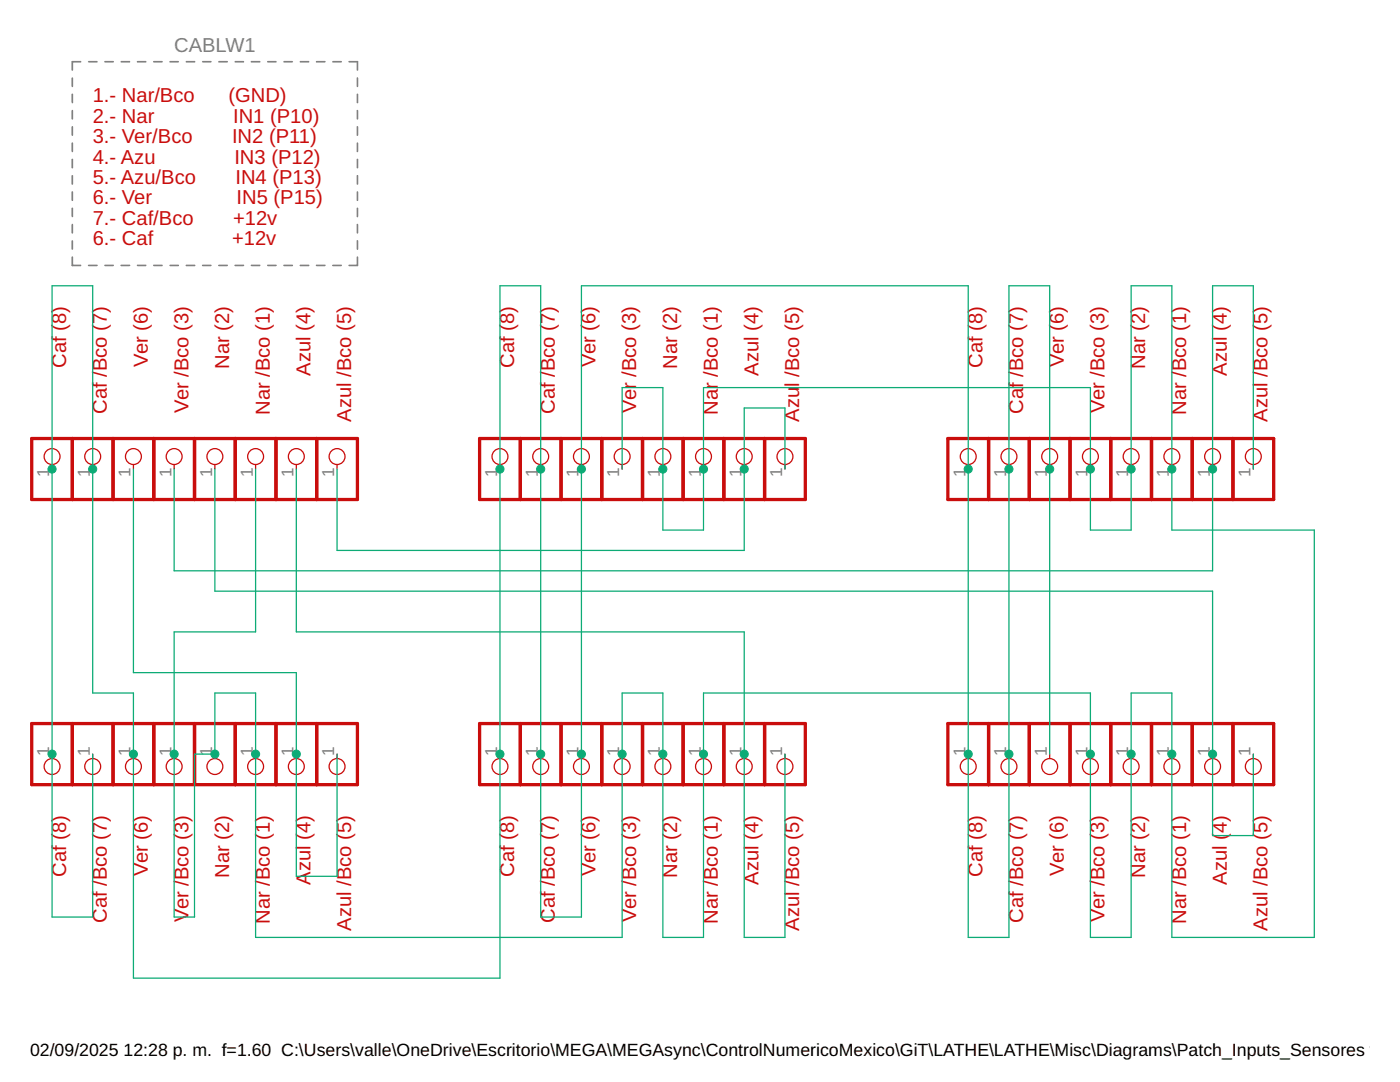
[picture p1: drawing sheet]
<svg xmlns="http://www.w3.org/2000/svg" width="279mm" height="216mm" viewBox="0 0 279 216" stroke-linecap="round" stroke-linejoin="round" font-family="sans-serif">
<g fill="none" stroke="#808080" stroke-width=".34">
<path d="M14.4 15.6v1.6M14.4 18.8v1.7M16.1 12.3h-1.7v1.7M17.7 12.3h1.6M21 12.3h1.6M24.2 12.3h1.6M27.5 12.3h1.6M30.7 12.3h1.6M34 12.3h1.6M37.2 12.3h1.6M40.4 12.3h1.7M43.7 12.3h1.6"/>
<path d="M46.9 12.3h1.7M50.2 12.3h1.6M53.4 12.3h1.7M56.7 12.3h1.6M59.9 12.3h1.7M63.2 12.3h1.6M66.4 12.3h1.7M69.7 12.3h1.6v1.7M71.3 15.6v1.6M71.3 18.8v1.7M14.4 22.1v1.6M14.4 25.3v1.7"/>
<path d="M14.4 28.6v1.6M14.4 31.8v1.7M14.4 35.1v1.6M14.4 38.3v1.7M71.3 22.1v1.6M71.3 25.3v1.7M71.3 28.6v1.6M71.3 31.8v1.7M71.3 35.1v1.6M71.3 38.3v1.7M14.4 41.6v1.6M14.4 44.8v1.7"/>
<path d="M14.4 48.1v1.6M14.4 51.3v1.7h1.7M17.7 53h1.6M21 53h1.6M24.2 53h1.6M27.5 53h1.6M30.7 53h1.6M34 53h1.6M37.2 53h1.6M40.4 53h1.7M43.7 53h1.6M46.9 53h1.7"/>
<path d="M50.2 53h1.6M53.4 53h1.7M56.7 53h1.6M59.9 53h1.7M63.2 53h1.6M66.4 53h1.7M71.3 41.6v1.6M71.3 44.8v1.7M71.3 48.1v1.6M71.3 51.3v1.7h-1.6"/>
</g>
<g fill="none" stroke="#c90d0c" stroke-width=".66">
<path d="M6.3 87.5h65v12.2h-65zM14.4 87.5v12.2M22.6 87.5v12.2M30.7 87.5v12.2M38.8 87.5v12.2M46.9 87.5v12.2M55.1 87.5v12.2M63.2 87.5v12.2M95.7 87.5h65v12.2h-65zM103.8 87.5v12.2M112 87.5v12.2M120.1 87.5v12.2"/>
<path d="M128.2 87.5v12.2M136.3 87.5v12.2M144.5 87.5v12.2M152.6 87.5v12.2M189.2 87.5h65v12.2h-65zM197.3 87.5v12.2M205.4 87.5v12.2M213.6 87.5v12.2M221.7 87.5v12.2M229.8 87.5v12.2M237.9 87.5v12.2M246.1 87.5v12.2"/>
<path d="M6.3 144.4h65v12.2h-65zM14.4 144.4v12.2M22.6 144.4v12.2M30.7 144.4v12.2M38.8 144.4v12.2M46.9 144.4v12.2M55.1 144.4v12.2M63.2 144.4v12.2M95.7 144.4h65v12.2h-65zM103.8 144.4v12.2M112 144.4v12.2M120.1 144.4v12.2"/>
<path d="M128.2 144.4v12.2M136.3 144.4v12.2M144.5 144.4v12.2M152.6 144.4v12.2M189.2 144.4h65v12.2h-65zM197.3 144.4v12.2M205.4 144.4v12.2M213.6 144.4v12.2M221.7 144.4v12.2M229.8 144.4v12.2M237.9 144.4v12.2M246.1 144.4v12.2"/>
</g>
<g fill="none" stroke="#c90d0c" stroke-width=".25">
<path d="M10.4 92.7v.9M18.5 92.7v.9M26.6 92.7v.9M34.8 92.7v.9M42.9 92.7v.9M51 92.7v.9M59.1 92.7v.9M67.3 92.7v.9M99.8 92.7v.9M107.9 92.7v.9M116 92.7v.9M124.2 92.7v.9"/>
<path d="M132.3 92.7v.9M140.4 92.7v.9M148.5 92.7v.9M156.7 92.7v.9M193.2 92.7v.9M201.4 92.7v.9M209.5 92.7v.9M217.6 92.7v.9M225.7 92.7v.9M233.9 92.7v.9M242 92.7v.9M250.1 92.7v.9"/>
<path d="M10.4 150.5v.9M18.5 150.5v.9M26.6 150.5v.9M34.8 150.5v.9M42.9 150.5v.9M51 150.5v.9M59.1 150.5v.9M67.3 150.5v.9M99.8 150.5v.9M107.9 150.5v.9M116 150.5v.9M124.2 150.5v.9"/>
<path d="M132.3 150.5v.9M140.4 150.5v.9M148.5 150.5v.9M156.7 150.5v.9M193.2 150.5v.9M201.4 150.5v.9M209.5 150.5v.9M217.6 150.5v.9M225.7 150.5v.9M233.9 150.5v.9M242 150.5v.9M250.1 150.5v.9"/>
<circle cx="10.4" cy="91.1" r="1.59"/>
<circle cx="18.5" cy="91.1" r="1.59"/>
<circle cx="26.6" cy="91.1" r="1.59"/>
<circle cx="34.8" cy="91.1" r="1.59"/>
<circle cx="42.9" cy="91.1" r="1.59"/>
<circle cx="51" cy="91.1" r="1.59"/>
<circle cx="59.1" cy="91.1" r="1.59"/>
<circle cx="67.3" cy="91.1" r="1.59"/>
<circle cx="99.8" cy="91.1" r="1.59"/>
<circle cx="107.9" cy="91.1" r="1.59"/>
<circle cx="116" cy="91.1" r="1.59"/>
<circle cx="124.2" cy="91.1" r="1.59"/>
<circle cx="132.3" cy="91.1" r="1.59"/>
<circle cx="140.4" cy="91.1" r="1.59"/>
<circle cx="148.5" cy="91.1" r="1.59"/>
<circle cx="156.7" cy="91.1" r="1.59"/>
<circle cx="193.2" cy="91.1" r="1.59"/>
<circle cx="201.4" cy="91.1" r="1.59"/>
<circle cx="209.5" cy="91.1" r="1.59"/>
<circle cx="217.6" cy="91.1" r="1.59"/>
<circle cx="225.7" cy="91.1" r="1.59"/>
<circle cx="233.9" cy="91.1" r="1.59"/>
<circle cx="242" cy="91.1" r="1.59"/>
<circle cx="250.1" cy="91.1" r="1.59"/>
<circle cx="10.4" cy="153" r="1.59"/>
<circle cx="18.5" cy="153" r="1.59"/>
<circle cx="26.6" cy="153" r="1.59"/>
<circle cx="34.8" cy="153" r="1.59"/>
<circle cx="42.9" cy="153" r="1.59"/>
<circle cx="51" cy="153" r="1.59"/>
<circle cx="59.1" cy="153" r="1.59"/>
<circle cx="67.3" cy="153" r="1.59"/>
<circle cx="99.8" cy="153" r="1.59"/>
<circle cx="107.9" cy="153" r="1.59"/>
<circle cx="116" cy="153" r="1.59"/>
<circle cx="124.2" cy="153" r="1.59"/>
<circle cx="132.3" cy="153" r="1.59"/>
<circle cx="140.4" cy="153" r="1.59"/>
<circle cx="148.5" cy="153" r="1.59"/>
<circle cx="156.7" cy="153" r="1.59"/>
<circle cx="193.2" cy="153" r="1.59"/>
<circle cx="201.4" cy="153" r="1.59"/>
<circle cx="209.5" cy="153" r="1.59"/>
<circle cx="217.6" cy="153" r="1.59"/>
<circle cx="225.7" cy="153" r="1.59"/>
<circle cx="233.9" cy="153" r="1.59"/>
<circle cx="242" cy="153" r="1.59"/>
<circle cx="250.1" cy="153" r="1.59"/>
</g>
<path d="M26.6 93.6v40.6h32.5v40.7h8.2v-24.4M34.8 93.6v20.3h207.2v-56.9h8.1v36.6M42.9 93.6v24.4h199.1v48.7h8.1v-16.2M51 93.6v32.5h-16.2v56.9h4v-32.5h4.1v-12.2h8.1v48.7h73.2v-48.7h8.1v48.7h8.1v-48.7h77.2v48.7h8.1v-48.7h8.2v48.7h28.4v-81.2h-28.4v-48.8h-8.2v48.8h-8.1v-28.5h-77.2v28.5h-8.1v-28.5h-8.1v16.3M59.1 93.6v32.5h89.4v60.9h8.2v-36.5M67.3 93.6v16.2h81.2v-28.4h8.2v12.2M18.5 150.5v32.5h-8.1v-126h8.1v81.3h8.1v56.9h73.2v-138.2h8.1v126h8.1v-126h77.2v130h8.2v-130h8.1v93.5" fill="none" stroke="#0dab76" stroke-width=".25"/>
<g fill="#0dab76" stroke="#0dab76" stroke-width=".2">
<circle cx="209.5" cy="93.6" r=".8"/>
<circle cx="201.4" cy="93.6" r=".8"/>
<circle cx="201.4" cy="150.5" r=".8"/>
<circle cx="193.2" cy="150.5" r=".8"/>
<circle cx="193.2" cy="93.6" r=".8"/>
<circle cx="116" cy="93.6" r=".8"/>
<circle cx="116" cy="150.5" r=".8"/>
<circle cx="107.9" cy="150.5" r=".8"/>
<circle cx="107.9" cy="93.6" r=".8"/>
<circle cx="99.8" cy="93.6" r=".8"/>
<circle cx="99.8" cy="150.5" r=".8"/>
<circle cx="26.6" cy="150.5" r=".8"/>
<circle cx="18.5" cy="93.6" r=".8"/>
<circle cx="10.4" cy="93.6" r=".8"/>
<circle cx="10.4" cy="150.5" r=".8"/>
<circle cx="34.8" cy="150.5" r=".8"/>
<circle cx="42.9" cy="150.5" r=".8"/>
<circle cx="51" cy="150.5" r=".8"/>
<circle cx="124.2" cy="150.5" r=".8"/>
<circle cx="132.3" cy="150.5" r=".8"/>
<circle cx="140.4" cy="150.5" r=".8"/>
<circle cx="217.6" cy="150.5" r=".8"/>
<circle cx="225.7" cy="150.5" r=".8"/>
<circle cx="233.9" cy="150.5" r=".8"/>
<circle cx="233.9" cy="93.6" r=".8"/>
<circle cx="225.7" cy="93.6" r=".8"/>
<circle cx="217.6" cy="93.6" r=".8"/>
<circle cx="140.4" cy="93.6" r=".8"/>
<circle cx="132.3" cy="93.6" r=".8"/>
<circle cx="242" cy="150.5" r=".8"/>
<circle cx="242" cy="93.6" r=".8"/>
<circle cx="148.5" cy="150.5" r=".8"/>
<circle cx="148.5" cy="93.6" r=".8"/>
<circle cx="59.1" cy="150.5" r=".8"/>
</g>
<text font-size="4" fill="#808080" x="34.8" y="10.3">CABLW1</text>
<g font-size="4" fill="#c90d0c">
<text x="18.5" y="20.5">1.- Nar/Bco</text>
<text x="45.6" y="20.5">(GND)</text>
<text x="18.5" y="24.5">2.- Nar</text>
<text x="18.5" y="28.6">3.- Ver/Bco</text>
<text x="46.3" y="28.6">IN2 (P11)</text>
<text x="46.5" y="24.5">IN1 (P10)</text>
<text x="18.5" y="32.6">4.- Azu</text>
<text x="46.8" y="32.6">IN3 (P12)</text>
<text x="18.5" y="36.7">5.- Azu/Bco</text>
<text x="18.5" y="40.8">6.- Ver</text>
<text x="47" y="36.7">IN4 (P13)</text>
<text x="47.2" y="40.8">IN5 (P15)</text>
<text x="18.5" y="44.8">7.- Caf/Bco</text>
<text x="46.5" y="44.8">+12v</text>
<text x="18.5" y="48.9">6.- Caf</text>
<text x="46.3" y="48.9">+12v</text>
<text x="13.2" y="73.4" transform="rotate(-90 13.2 73.4)">Caf (8)</text>
<text x="29.5" y="73.2" transform="rotate(-90 29.5 73.2)">Ver (6)</text>
<text x="45.7" y="73.6" transform="rotate(-90 45.7 73.6)">Nar (2)</text>
<text x="62" y="74.9" transform="rotate(-90 62 74.9)">Azul (4)</text>
<text x="102.6" y="73.4" transform="rotate(-90 102.6 73.4)">Caf (8)</text>
<text x="118.9" y="73.2" transform="rotate(-90 118.9 73.2)">Ver (6)</text>
<text x="127" y="75.2" transform="rotate(-90 127 75.2)">/Bco (3)</text>
<text x="135.1" y="73.6" transform="rotate(-90 135.1 73.6)">Nar (2)</text>
<text x="143.2" y="75.2" transform="rotate(-90 143.2 75.2)">/Bco (1)</text>
<text x="151.4" y="74.9" transform="rotate(-90 151.4 74.9)">Azul (4)</text>
<text x="159.5" y="77.2" transform="rotate(-90 159.5 77.2)">l</text>
<text x="159.5" y="75.2" transform="rotate(-90 159.5 75.2)">/Bco (5)</text>
<text x="196.1" y="73.4" transform="rotate(-90 196.1 73.4)">Caf (8)</text>
<text x="204.2" y="75.2" transform="rotate(-90 204.2 75.2)">/Bco (7)</text>
<text x="212.3" y="73.2" transform="rotate(-90 212.3 73.2)">Ver (6)</text>
<text x="228.6" y="73.6" transform="rotate(-90 228.6 73.6)">Nar (2)</text>
<text x="244.8" y="74.9" transform="rotate(-90 244.8 74.9)">Azul (4)</text>
<text x="21.3" y="82.6" transform="rotate(-90 21.3 82.6)">Caf /Bco (7)</text>
<text x="37.6" y="82.4" transform="rotate(-90 37.6 82.4)">Ver /Bco (3)</text>
<text x="53.9" y="82.8" transform="rotate(-90 53.9 82.8)">Nar /Bco (1)</text>
<text x="110.7" y="82.6" transform="rotate(-90 110.7 82.6)">Caf /Bco (7)</text>
<text x="127" y="82.4" transform="rotate(-90 127 82.4)">Ver</text>
<text x="143.2" y="82.8" transform="rotate(-90 143.2 82.8)">Nar</text>
<text x="204.2" y="82.6" transform="rotate(-90 204.2 82.6)">Caf</text>
<text x="220.4" y="82.4" transform="rotate(-90 220.4 82.4)">Ver /Bco (3)</text>
<text x="236.7" y="82.8" transform="rotate(-90 236.7 82.8)">Nar /Bco (1)</text>
<text x="70.1" y="84.1" transform="rotate(-90 70.1 84.1)">Azul /Bco (5)</text>
<text x="159.5" y="84.1" transform="rotate(-90 159.5 84.1)">Azu</text>
<text x="253" y="84.1" transform="rotate(-90 253 84.1)">Azul /Bco (5)</text>
<text x="244.8" y="166.2" transform="rotate(-90 244.8 166.2)">4)</text>
<text x="62" y="173.8" transform="rotate(-90 62 173.8)">zul (4)</text>
<text x="13.2" y="175" transform="rotate(-90 13.2 175)">Caf (8)</text>
<text x="29.5" y="174.7" transform="rotate(-90 29.5 174.7)">Ver (6)</text>
<text x="45.7" y="175.2" transform="rotate(-90 45.7 175.2)">Nar (2)</text>
<text x="62" y="176.5" transform="rotate(-90 62 176.5)">A</text>
<text x="102.6" y="175" transform="rotate(-90 102.6 175)">Caf (8)</text>
<text x="118.9" y="174.7" transform="rotate(-90 118.9 174.7)">Ver (6)</text>
<text x="135.1" y="175.2" transform="rotate(-90 135.1 175.2)">Nar (2)</text>
<text x="151.4" y="176.5" transform="rotate(-90 151.4 176.5)">Azul (4)</text>
<text x="196.1" y="175" transform="rotate(-90 196.1 175)">Caf (8)</text>
<text x="212.3" y="174.7" transform="rotate(-90 212.3 174.7)">Ver (6)</text>
<text x="228.6" y="175.2" transform="rotate(-90 228.6 175.2)">Nar (2)</text>
<text x="244.8" y="176.5" transform="rotate(-90 244.8 176.5)">Azul (</text>
<text x="21.3" y="184.1" transform="rotate(-90 21.3 184.1)">Caf /Bco (7)</text>
<text x="37.6" y="183.9" transform="rotate(-90 37.6 183.9)">Ver /Bco (3)</text>
<text x="53.9" y="184.4" transform="rotate(-90 53.9 184.4)">Nar /Bco (1)</text>
<text x="70.1" y="185.7" transform="rotate(-90 70.1 185.7)">Azul /Bco (5)</text>
<text x="110.7" y="184.1" transform="rotate(-90 110.7 184.1)">Caf /Bco (7)</text>
<text x="127" y="183.9" transform="rotate(-90 127 183.9)">Ver /Bco (3)</text>
<text x="143.2" y="184.4" transform="rotate(-90 143.2 184.4)">Nar /Bco (1)</text>
<text x="159.5" y="185.7" transform="rotate(-90 159.5 185.7)">Azul /Bco (5)</text>
<text x="204.2" y="184.1" transform="rotate(-90 204.2 184.1)">Caf /Bco (7)</text>
<text x="220.4" y="183.9" transform="rotate(-90 220.4 183.9)">Ver /Bco (3)</text>
<text x="236.7" y="184.4" transform="rotate(-90 236.7 184.4)">Nar /Bco (1)</text>
<text x="253" y="185.7" transform="rotate(-90 253 185.7)">Azul /Bco (5)</text>
</g>
<g font-size="3.5">
<text x="6" y="210.7">02/09/2025</text>
<text x="24.7" y="210.7">12:28 p. m. f=1.60 C:\Users\valle\OneDrive\Escritorio\MEGA\MEGAsync\ControlNumericoMexico\GiT\LATHE\LATHE\Misc\Diagrams\Patch_Inputs_Sensores v16.p</text>
</g>
<g font-size="3.4" fill="#808080">
<text x="9.8" y="95.2" transform="rotate(-90 9.8 95.2)">1</text>
<text x="17.9" y="95.2" transform="rotate(-90 17.9 95.2)">1</text>
<text x="26.1" y="95.2" transform="rotate(-90 26.1 95.2)">1</text>
<text x="34.2" y="95.2" transform="rotate(-90 34.2 95.2)">1</text>
<text x="42.3" y="95.2" transform="rotate(-90 42.3 95.2)">1</text>
<text x="50.4" y="95.2" transform="rotate(-90 50.4 95.2)">1</text>
<text x="58.6" y="95.2" transform="rotate(-90 58.6 95.2)">1</text>
<text x="66.7" y="95.2" transform="rotate(-90 66.7 95.2)">1</text>
<text x="99.2" y="95.2" transform="rotate(-90 99.2 95.2)">1</text>
<text x="107.3" y="95.2" transform="rotate(-90 107.3 95.2)">1</text>
<text x="115.5" y="95.2" transform="rotate(-90 115.5 95.2)">1</text>
<text x="123.6" y="95.2" transform="rotate(-90 123.6 95.2)">1</text>
<text x="131.7" y="95.2" transform="rotate(-90 131.7 95.2)">1</text>
<text x="139.8" y="95.2" transform="rotate(-90 139.8 95.2)">1</text>
<text x="148" y="95.2" transform="rotate(-90 148 95.2)">1</text>
<text x="156.1" y="95.2" transform="rotate(-90 156.1 95.2)">1</text>
<text x="192.7" y="95.2" transform="rotate(-90 192.7 95.2)">1</text>
<text x="200.8" y="95.2" transform="rotate(-90 200.8 95.2)">1</text>
<text x="208.9" y="95.2" transform="rotate(-90 208.9 95.2)">1</text>
<text x="217" y="95.2" transform="rotate(-90 217 95.2)">1</text>
<text x="225.2" y="95.2" transform="rotate(-90 225.2 95.2)">1</text>
<text x="233.3" y="95.2" transform="rotate(-90 233.3 95.2)">1</text>
<text x="241.4" y="95.2" transform="rotate(-90 241.4 95.2)">1</text>
<text x="249.5" y="95.2" transform="rotate(-90 249.5 95.2)">1</text>
<text x="9.8" y="150.8" transform="rotate(-90 9.8 150.8)">1</text>
<text x="17.9" y="150.8" transform="rotate(-90 17.9 150.8)">1</text>
<text x="26.1" y="150.8" transform="rotate(-90 26.1 150.8)">1</text>
<text x="34.2" y="150.8" transform="rotate(-90 34.2 150.8)">1</text>
<text x="42.3" y="150.8" transform="rotate(-90 42.3 150.8)">1</text>
<text x="50.4" y="150.8" transform="rotate(-90 50.4 150.8)">1</text>
<text x="58.6" y="150.8" transform="rotate(-90 58.6 150.8)">1</text>
<text x="66.7" y="150.8" transform="rotate(-90 66.7 150.8)">1</text>
<text x="99.2" y="150.8" transform="rotate(-90 99.2 150.8)">1</text>
<text x="107.3" y="150.8" transform="rotate(-90 107.3 150.8)">1</text>
<text x="115.5" y="150.8" transform="rotate(-90 115.5 150.8)">1</text>
<text x="123.6" y="150.8" transform="rotate(-90 123.6 150.8)">1</text>
<text x="131.7" y="150.8" transform="rotate(-90 131.7 150.8)">1</text>
<text x="139.8" y="150.8" transform="rotate(-90 139.8 150.8)">1</text>
<text x="148" y="150.8" transform="rotate(-90 148 150.8)">1</text>
<text x="156.1" y="150.8" transform="rotate(-90 156.1 150.8)">1</text>
<text x="192.7" y="150.8" transform="rotate(-90 192.7 150.8)">1</text>
<text x="200.8" y="150.8" transform="rotate(-90 200.8 150.8)">1</text>
<text x="208.9" y="150.8" transform="rotate(-90 208.9 150.8)">1</text>
<text x="217" y="150.8" transform="rotate(-90 217 150.8)">1</text>
<text x="225.2" y="150.8" transform="rotate(-90 225.2 150.8)">1</text>
<text x="233.3" y="150.8" transform="rotate(-90 233.3 150.8)">1</text>
<text x="241.4" y="150.8" transform="rotate(-90 241.4 150.8)">1</text>
<text x="249.5" y="150.8" transform="rotate(-90 249.5 150.8)">1</text>
</g>
</svg>
